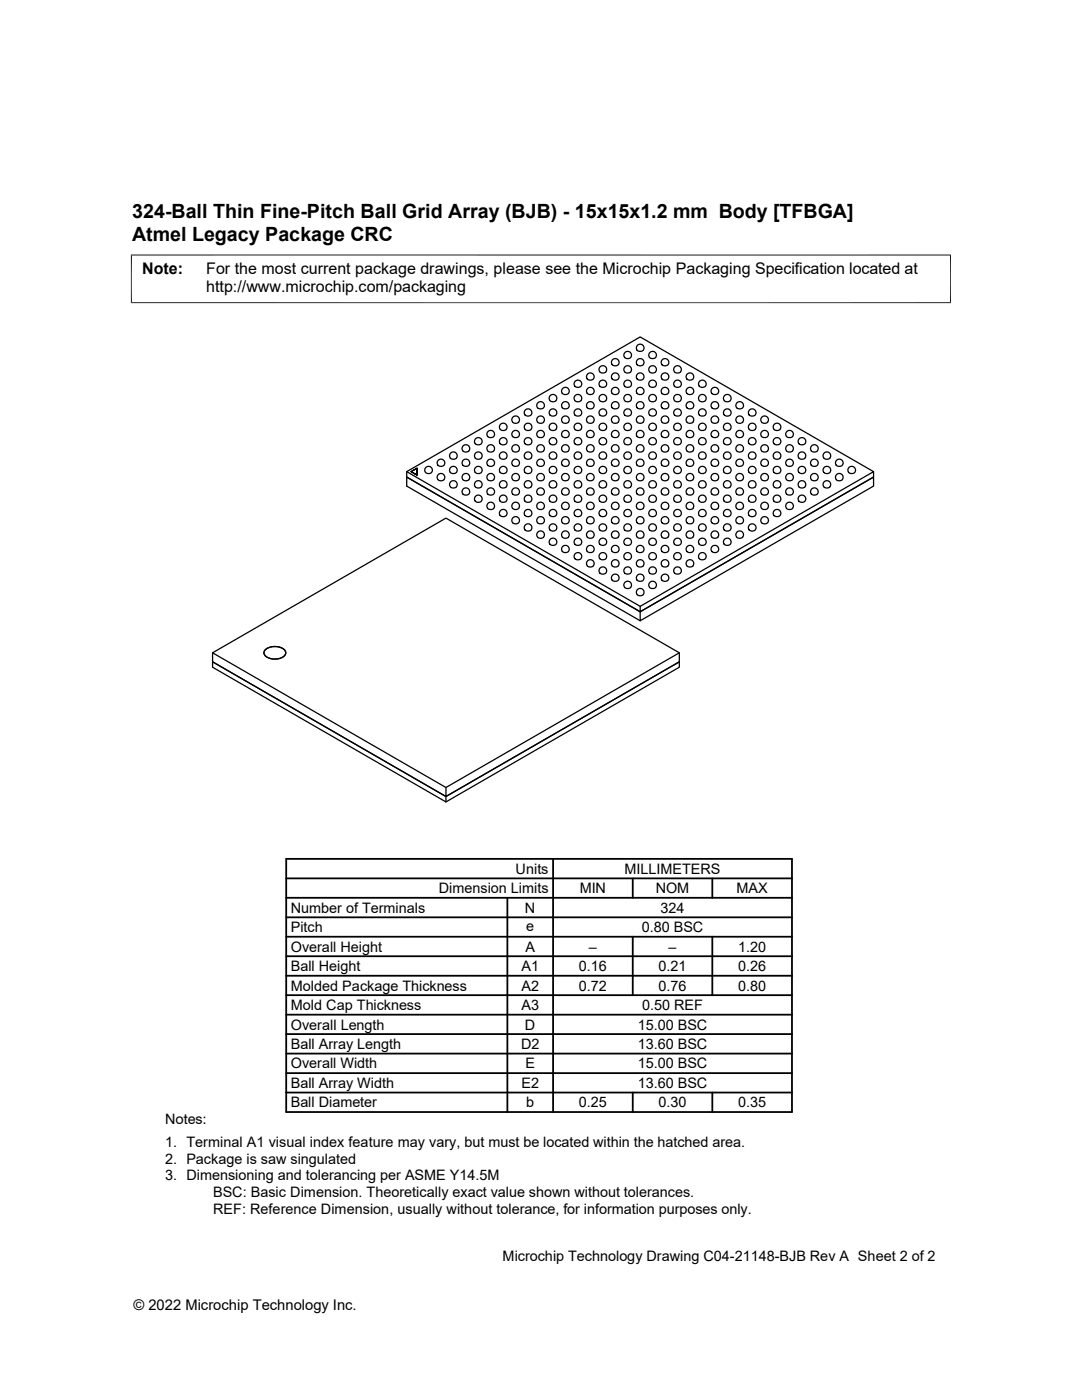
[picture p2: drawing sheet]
<svg xmlns="http://www.w3.org/2000/svg" width="216mm" height="279mm" viewBox="0 0 216 279" stroke-linecap="round" stroke-linejoin="round" font-family="sans-serif">
<g fill="none" stroke="#000" stroke-width=".25">
<path d="M109.7 79.9a.89 .89 0 0 0 1.3 0M109.7 79.9a.76 .76 0 0 1 .1-1 .76 .76 0 0 1 1.1 0 .76 .76 0 0 1 .1 1M114.7 79.9a.89 .89 0 0 0 1.2 0M114.7 79.9a.76 .76 0 0 1 .1-1 .76 .76 0 0 1 1 0 .76 .76 0 0 1 .1 1M119.7 79.9a.89 .89 0 0 0 1.2 0M119.7 79.9a.76 .76 0 0 1 .1-1 .76 .76 0 0 1 1 0 .76 .76 0 0 1 .1 1M119.7 74.2a.89 .89 0 0 0 1.2 0M119.7 74.2a.76 .76 0 0 1 .1-1 .76 .76 0 0 1 1 0 .76 .76 0 0 1 .1 1M124.6 74.2a.89 .89 0 0 0 1.3 0M124.6 74.2a.76 .76 0 0 1 .1-1 .76 .76 0 0 1 1.1 0 .76 .76 0 0 1 .1 1M124.6 79.9a.89 .89 0 0 0 1.3 0M124.6 79.9a.76 .76 0 0 1 .1-1 .76 .76 0 0 1 1.1 0 .76 .76 0 0 1 .1 1"/>
<path d="M129.6 74.2a.89 .89 0 0 0 1.2 0M129.6 74.2a.76 .76 0 0 1 .1-1 .76 .76 0 0 1 1 0 .76 .76 0 0 1 .1 1M129.6 79.9a.89 .89 0 0 0 1.2 0M129.6 79.9a.76 .76 0 0 1 .1-1 .76 .76 0 0 1 1 0 .76 .76 0 0 1 .1 1M134.6 74.2a.89 .89 0 0 0 1.2 0M134.6 74.2a.76 .76 0 0 1 .1-1 .76 .76 0 0 1 1 0 .76 .76 0 0 1 .1 1M134.6 79.9a.89 .89 0 0 0 1.2 0M134.6 79.9a.76 .76 0 0 1 .1-1 .76 .76 0 0 1 1 0 .76 .76 0 0 1 .1 1M139.5 79.9a.89 .89 0 0 0 1.3 0M139.5 79.9a.76 .76 0 0 1 .1-1 .76 .76 0 0 1 1.1 0 .76 .76 0 0 1 .1 1M144.5 79.9a.89 .89 0 0 0 1.2 0M144.5 79.9a.76 .76 0 0 1 .1-1 .76 .76 0 0 1 1 0 .76 .76 0 0 1 .1 1"/>
<path d="M81.2 94.1l46.5 26.9M82 94.1l1.2-.7v1.4l-1.2-.7 1.2-.7v1.4zM87.4 95.7a.76 .76 0 0 1 .1-1 .76 .76 0 0 1 1 0 .76 .76 0 0 1 .1 1M87.4 95.7a.89 .89 0 0 0 1.2 0M89.9 97.1a.76 .76 0 0 1 .1-1 .76 .76 0 0 1 1 0 .76 .76 0 0 1 .1 1M89.9 97.2a.89 .89 0 0 0 1.2 0M89.9 91.4a.76 .76 0 0 1 .1-1 .76 .76 0 0 1 1 0 .76 .76 0 0 1 .1 1M89.9 91.4a.89 .89 0 0 0 1.2 0M92.4 95.7a.89 .89 0 0 0 1.2 0M92.4 95.7a.76 .76 0 0 1 .1-1 .76 .76 0 0 1 1 0 .76 .76 0 0 1 .1 1M92.4 90a.89 .89 0 0 0 1.2 0M92.4 90a.76 .76 0 0 1 .1-1.1 .76 .76 0 0 1 1 0 .76 .76 0 0 1 .1 1.1"/>
<path d="M94.8 97.2a.89 .89 0 0 0 1.3 0M94.8 97.1a.76 .76 0 0 1 .1-1 .76 .76 0 0 1 1 0 .76 .76 0 0 1 .2 1M94.8 91.4a.89 .89 0 0 0 1.3 0M94.8 91.4a.76 .76 0 0 1 .1-1 .76 .76 0 0 1 1 0 .76 .76 0 0 1 .2 1M97.3 90a.89 .89 0 0 0 1.2 0M97.3 90a.76 .76 0 0 1 .1-1.1 .76 .76 0 0 1 1 0 .76 .76 0 0 1 .1 1.1M97.3 95.7a.89 .89 0 0 0 1.2 0M97.3 95.7a.76 .76 0 0 1 .1-1 .76 .76 0 0 1 1 0 .76 .76 0 0 1 .1 1M99.8 85.7a.89 .89 0 0 0 1.2 0M99.8 85.7a.76 .76 0 0 1 .1-1 .76 .76 0 0 1 1 0 .76 .76 0 0 1 .1 1M99.8 91.4a.89 .89 0 0 0 1.2 0M99.8 91.4a.76 .76 0 0 1 .1-1 .76 .76 0 0 1 1 0 .76 .76 0 0 1 .1 1"/>
<path d="M99.8 97.2a.89 .89 0 0 0 1.2 0M99.8 97.1a.76 .76 0 0 1 .1-1 .76 .76 0 0 1 1 0 .76 .76 0 0 1 .1 1M102.3 90a.89 .89 0 0 0 1.2 0M102.3 90a.76 .76 0 0 1 .1-1.1 .76 .76 0 0 1 1 0 .76 .76 0 0 1 .1 1.1M102.3 95.7a.89 .89 0 0 0 1.2 0M102.3 95.7a.76 .76 0 0 1 .1-1 .76 .76 0 0 1 1 0 .76 .76 0 0 1 .1 1M102.3 84.2a.89 .89 0 0 0 1.2 0M102.3 84.2a.76 .76 0 0 1 .1-1 .76 .76 0 0 1 1 0 .76 .76 0 0 1 .1 1M104.8 91.4a.89 .89 0 0 0 1.2 0M104.8 91.4a.76 .76 0 0 1 .1-1 .76 .76 0 0 1 1 0 .76 .76 0 0 1 .1 1M104.8 97.2a.89 .89 0 0 0 1.2 0M104.8 97.1a.76 .76 0 0 1 .1-1 .76 .76 0 0 1 1 0 .76 .76 0 0 1 .1 1"/>
<path d="M104.8 85.7a.89 .89 0 0 0 1.2 0M104.8 85.7a.76 .76 0 0 1 .1-1.1 .76 .76 0 0 1 1 0 .76 .76 0 0 1 .1 1.1M107.3 90a.89 .89 0 0 0 1.2 0M107.3 90a.76 .76 0 0 1 .1-1.1 .76 .76 0 0 1 1 0 .76 .76 0 0 1 .1 1.1M107.3 95.7a.89 .89 0 0 0 1.2 0M107.3 95.7a.76 .76 0 0 1 .1-1 .76 .76 0 0 1 1 0 .76 .76 0 0 1 .1 1M107.3 84.2a.89 .89 0 0 0 1.2 0M107.3 84.2a.76 .76 0 0 1 .1-1 .76 .76 0 0 1 1 0 .76 .76 0 0 1 .1 1M109.7 91.4a.89 .89 0 0 0 1.3 0M109.7 91.4a.76 .76 0 0 1 .1-1 .76 .76 0 0 1 1.1 0 .76 .76 0 0 1 .1 1M109.7 97.2a.89 .89 0 0 0 1.3 0M109.7 97.1a.76 .76 0 0 1 .1-1 .76 .76 0 0 1 1.1 0 .76 .76 0 0 1 .1 1"/>
<path d="M109.7 85.7a.89 .89 0 0 0 1.3 0M109.7 85.7a.76 .76 0 0 1 .1-1 .76 .76 0 0 1 1.1 0 .76 .76 0 0 1 .1 1M112.2 95.7a.89 .89 0 0 0 1.2 0M112.2 95.7a.76 .76 0 0 1 .1-1 .76 .76 0 0 1 1 0 .76 .76 0 0 1 .1 1M112.2 84.2a.89 .89 0 0 0 1.2 0M112.2 84.2a.76 .76 0 0 1 .1-1 .76 .76 0 0 1 1 0 .76 .76 0 0 1 .1 1M112.2 90a.89 .89 0 0 0 1.2 0M112.2 90a.76 .76 0 0 1 .1-1.1 .76 .76 0 0 1 1 0 .76 .76 0 0 1 .1 1.1M114.7 97.2a.89 .89 0 0 0 1.2 0M114.7 97.1a.76 .76 0 0 1 .1-1 .76 .76 0 0 1 1 0 .76 .76 0 0 1 .1 1M114.7 85.7a.89 .89 0 0 0 1.2 0M114.7 85.7a.76 .76 0 0 1 .1-1 .76 .76 0 0 1 1 0 .76 .76 0 0 1 .1 1"/>
<path d="M114.7 91.4a.89 .89 0 0 0 1.2 0M114.7 91.4a.76 .76 0 0 1 .1-1 .76 .76 0 0 1 1 0 .76 .76 0 0 1 .1 1M117.2 95.7a.89 .89 0 0 0 1.2 0M117.2 95.7a.76 .76 0 0 1 .1-1 .76 .76 0 0 1 1 0 .76 .76 0 0 1 .1 1M117.2 84.2a.89 .89 0 0 0 1.2 0M117.2 84.2a.76 .76 0 0 1 .1-1 .76 .76 0 0 1 1 0 .76 .76 0 0 1 .1 1M117.2 90a.89 .89 0 0 0 1.2 0M117.2 90a.76 .76 0 0 1 .1-1.1 .76 .76 0 0 1 1 0 .76 .76 0 0 1 .1 1.1M119.7 97.2a.89 .89 0 0 0 1.2 0M119.7 97.1a.76 .76 0 0 1 .1-1 .76 .76 0 0 1 1 0 .76 .76 0 0 1 .1 1M119.7 85.7a.89 .89 0 0 0 1.2 0M119.7 85.7a.76 .76 0 0 1 .1-1 .76 .76 0 0 1 1 0 .76 .76 0 0 1 .1 1"/>
<path d="M119.7 91.4a.89 .89 0 0 0 1.2 0M119.7 91.4a.76 .76 0 0 1 .1-1 .76 .76 0 0 1 1 0 .76 .76 0 0 1 .1 1M122.2 84.2a.89 .89 0 0 0 1.2 0M122.2 84.2a.76 .76 0 0 1 .1-1 .76 .76 0 0 1 1 0 .76 .76 0 0 1 .1 1M122.2 90a.89 .89 0 0 0 1.2 0M122.2 90a.76 .76 0 0 1 .1-1.1 .76 .76 0 0 1 1 0 .76 .76 0 0 1 .1 1.1M122.2 95.7a.89 .89 0 0 0 1.2 0M122.2 95.7a.76 .76 0 0 1 .1-1 .76 .76 0 0 1 1 0 .76 .76 0 0 1 .1 1M124.6 85.7a.89 .89 0 0 0 1.3 0M124.6 85.7a.76 .76 0 0 1 .1-1 .76 .76 0 0 1 1.1 0 .76 .76 0 0 1 .1 1M124.6 91.4a.89 .89 0 0 0 1.3 0M124.6 91.4a.76 .76 0 0 1 .1-1 .76 .76 0 0 1 1.1 0 .76 .76 0 0 1 .1 1"/>
<path d="M124.6 97.2a.89 .89 0 0 0 1.3 0M124.6 97.1a.76 .76 0 0 1 .1-1 .76 .76 0 0 1 1.1 0 .76 .76 0 0 1 .1 1M127.1 84.2a.89 .89 0 0 0 1.3 0M127.1 84.2a.76 .76 0 0 1 .1-1 .76 .76 0 0 1 1 0 .76 .76 0 0 1 .2 1M127.1 90a.89 .89 0 0 0 1.3 0M127.1 90a.76 .76 0 0 1 .1-1.1 .76 .76 0 0 1 1 0 .76 .76 0 0 1 .2 1.1M127.1 95.7a.89 .89 0 0 0 1.3 0M127.1 95.7a.76 .76 0 0 1 .1-1 .76 .76 0 0 1 1 0 .76 .76 0 0 1 .2 1M129.6 85.7a.89 .89 0 0 0 1.2 0M129.6 85.7a.76 .76 0 0 1 .1-1 .76 .76 0 0 1 1 0 .76 .76 0 0 1 .1 1M129.6 91.4a.89 .89 0 0 0 1.2 0M129.6 91.4a.76 .76 0 0 1 .1-1 .76 .76 0 0 1 1 0 .76 .76 0 0 1 .1 1"/>
<path d="M129.6 97.2a.89 .89 0 0 0 1.2 0M129.6 97.1a.76 .76 0 0 1 .1-1 .76 .76 0 0 1 1 0 .76 .76 0 0 1 .1 1M132.1 90a.89 .89 0 0 0 1.2 0M132.1 90a.76 .76 0 0 1 .1-1.1 .76 .76 0 0 1 1 0 .76 .76 0 0 1 .1 1.1M132.1 95.7a.89 .89 0 0 0 1.2 0M132.1 95.7a.76 .76 0 0 1 .1-1 .76 .76 0 0 1 1 0 .76 .76 0 0 1 .1 1M132.1 84.2a.89 .89 0 0 0 1.2 0M132.1 84.2a.76 .76 0 0 1 .1-1 .76 .76 0 0 1 1 0 .76 .76 0 0 1 .1 1M134.6 91.4a.89 .89 0 0 0 1.2 0M134.6 91.4a.76 .76 0 0 1 .1-1 .76 .76 0 0 1 1 0 .76 .76 0 0 1 .1 1M134.6 97.2a.89 .89 0 0 0 1.2 0M134.6 97.1a.76 .76 0 0 1 .1-1 .76 .76 0 0 1 1 0 .76 .76 0 0 1 .1 1"/>
<path d="M134.6 85.7a.89 .89 0 0 0 1.2 0M134.6 85.7a.76 .76 0 0 1 .1-1.1 .76 .76 0 0 1 1 0 .76 .76 0 0 1 .1 1.1M137.1 95.7a.89 .89 0 0 0 1.2 0M137.1 95.7a.76 .76 0 0 1 .1-1 .76 .76 0 0 1 1 0 .76 .76 0 0 1 .1 1M137.1 84.2a.89 .89 0 0 0 1.2 0M137.1 84.2a.76 .76 0 0 1 .1-1 .76 .76 0 0 1 1 0 .76 .76 0 0 1 .1 1M137.1 90a.89 .89 0 0 0 1.2 0M137.1 90a.76 .76 0 0 1 .1-1.1 .76 .76 0 0 1 1 0 .76 .76 0 0 1 .1 1.1M139.5 97.2a.89 .89 0 0 0 1.3 0M139.5 97.1a.76 .76 0 0 1 .1-1 .76 .76 0 0 1 1.1 0 .76 .76 0 0 1 .1 1M139.5 85.7a.89 .89 0 0 0 1.3 0M139.5 85.7a.76 .76 0 0 1 .1-1.1 .76 .76 0 0 1 1.1 0 .76 .76 0 0 1 .1 1.1"/>
<path d="M139.5 91.4a.89 .89 0 0 0 1.3 0M139.5 91.4a.76 .76 0 0 1 .1-1 .76 .76 0 0 1 1.1 0 .76 .76 0 0 1 .1 1M142 95.7a.89 .89 0 0 0 1.3 0M142 95.7a.76 .76 0 0 1 .1-1 .76 .76 0 0 1 1.1 0 .76 .76 0 0 1 .1 1M142 84.2a.89 .89 0 0 0 1.3 0M142 84.2a.76 .76 0 0 1 .1-1 .76 .76 0 0 1 1.1 0 .76 .76 0 0 1 .1 1M142 90a.89 .89 0 0 0 1.3 0M142 90a.76 .76 0 0 1 .1-1.1 .76 .76 0 0 1 1.1 0 .76 .76 0 0 1 .1 1.1M144.5 97.2a.89 .89 0 0 0 1.2 0M144.5 97.1a.76 .76 0 0 1 .1-1 .76 .76 0 0 1 1 0 .76 .76 0 0 1 .1 1M144.5 85.7a.89 .89 0 0 0 1.2 0M144.5 85.7a.76 .76 0 0 1 .1-1 .76 .76 0 0 1 1 0 .76 .76 0 0 1 .1 1"/>
<path d="M144.5 91.4a.89 .89 0 0 0 1.2 0M144.5 91.4a.76 .76 0 0 1 .1-1 .76 .76 0 0 1 1 0 .76 .76 0 0 1 .1 1M147 84.2a.89 .89 0 0 0 1.2 0M147 84.2a.76 .76 0 0 1 .1-1 .76 .76 0 0 1 1 0 .76 .76 0 0 1 .1 1M147 90a.89 .89 0 0 0 1.2 0M147 90a.76 .76 0 0 1 .1-1.1 .76 .76 0 0 1 1 0 .76 .76 0 0 1 .1 1.1M147 95.7a.89 .89 0 0 0 1.2 0M147 95.7a.76 .76 0 0 1 .1-1 .76 .76 0 0 1 1 0 .76 .76 0 0 1 .1 1M149.5 85.7a.89 .89 0 0 0 1.2 0M149.5 85.7a.76 .76 0 0 1 .1-1 .76 .76 0 0 1 1 0 .76 .76 0 0 1 .1 1M149.5 91.4a.89 .89 0 0 0 1.2 0M149.5 91.4a.76 .76 0 0 1 .1-1 .76 .76 0 0 1 1 0 .76 .76 0 0 1 .1 1"/>
<path d="M149.5 97.2a.89 .89 0 0 0 1.2 0M149.5 97.1a.76 .76 0 0 1 .1-1 .76 .76 0 0 1 1 0 .76 .76 0 0 1 .1 1M152 84.2a.89 .89 0 0 0 1.2 0M152 84.2a.76 .76 0 0 1 .1-1 .76 .76 0 0 1 1 0 .76 .76 0 0 1 .1 1M152 90a.89 .89 0 0 0 1.2 0M152 90a.76 .76 0 0 1 .1-1.1 .76 .76 0 0 1 1 0 .76 .76 0 0 1 .1 1.1M152 95.7a.89 .89 0 0 0 1.2 0M152 95.7a.76 .76 0 0 1 .1-1 .76 .76 0 0 1 1 0 .76 .76 0 0 1 .1 1M154.4 85.7a.89 .89 0 0 0 1.3 0M154.4 85.7a.76 .76 0 0 1 .1-1 .76 .76 0 0 1 1.1 0 .76 .76 0 0 1 .1 1M154.4 91.4a.89 .89 0 0 0 1.3 0M154.4 91.4a.76 .76 0 0 1 .1-1 .76 .76 0 0 1 1.1 0 .76 .76 0 0 1 .1 1"/>
<path d="M154.4 97.2a.89 .89 0 0 0 1.3 0M154.4 97.1a.76 .76 0 0 1 .1-1 .76 .76 0 0 1 1.1 0 .76 .76 0 0 1 .1 1M156.9 90a.89 .89 0 0 0 1.3 0M156.9 90a.76 .76 0 0 1 .1-1.1 .76 .76 0 0 1 1.1 0 .76 .76 0 0 1 .1 1.1M156.9 95.7a.89 .89 0 0 0 1.3 0M156.9 95.7a.76 .76 0 0 1 .1-1 .76 .76 0 0 1 1.1 0 .76 .76 0 0 1 .1 1M159.4 91.4a.89 .89 0 0 0 1.2 0M159.4 91.4a.76 .76 0 0 1 .1-1 .76 .76 0 0 1 1 0 .76 .76 0 0 1 .1 1M159.4 97.2a.89 .89 0 0 0 1.2 0M159.4 97.1a.76 .76 0 0 1 .1-1 .76 .76 0 0 1 1 0 .76 .76 0 0 1 .1 1M161.9 90a.89 .89 0 0 0 1.2 0M161.9 90a.76 .76 0 0 1 .1-1.1 .76 .76 0 0 1 1 0 .76 .76 0 0 1 .1 1.1"/>
<path d="M161.9 95.7a.89 .89 0 0 0 1.2 0M161.9 95.7a.76 .76 0 0 1 .1-1 .76 .76 0 0 1 1 0 .76 .76 0 0 1 .1 1M164.4 91.4a.89 .89 0 0 0 1.2 0M164.4 91.4a.76 .76 0 0 1 .1-1 .76 .76 0 0 1 1 0 .76 .76 0 0 1 .1 1M164.4 97.2a.89 .89 0 0 0 1.2 0M164.4 97.1a.76 .76 0 0 1 .1-1 .76 .76 0 0 1 1 0 .76 .76 0 0 1 .1 1M166.9 95.7a.89 .89 0 0 0 1.2 0M166.9 95.7a.76 .76 0 0 1 .1-1 .76 .76 0 0 1 1 0 .76 .76 0 0 1 .1 1M174.3 94.1l-46.6 26.9v1.1l46.6-26.9v-1.1l-46.6-26.9-46.5 26.9v1.1l46.5 26.9-46.5-26.9v1.8l46.5 26.9M97.3 101.5a.89 .89 0 0 0 1.2 0M97.3 101.4a.76 .76 0 0 1 .1-1 .76 .76 0 0 1 1 0 .76 .76 0 0 1 .1 1M102.3 101.5a.89 .89 0 0 0 1.2 0"/>
<path d="M102.3 101.4a.76 .76 0 0 1 .1-1 .76 .76 0 0 1 1 0 .76 .76 0 0 1 .1 1M107.3 107.2a.89 .89 0 0 0 1.2 0M107.3 107.2a.76 .76 0 0 1 .1-1 .76 .76 0 0 1 1 0 .76 .76 0 0 1 .1 1M107.3 101.5a.89 .89 0 0 0 1.2 0M107.3 101.4a.76 .76 0 0 1 .1-1 .76 .76 0 0 1 1 0 .76 .76 0 0 1 .1 1M112.2 101.5a.89 .89 0 0 0 1.2 0M112.2 101.4a.76 .76 0 0 1 .1-1 .76 .76 0 0 1 1 0 .76 .76 0 0 1 .1 1M112.2 107.2a.89 .89 0 0 0 1.2 0M112.2 107.2a.76 .76 0 0 1 .1-1 .76 .76 0 0 1 1 0 .76 .76 0 0 1 .1 1M117.2 112.9a.89 .89 0 0 0 1.2 0M117.2 112.9a.76 .76 0 0 1 .1-1 .76 .76 0 0 1 1 0 .76 .76 0 0 1 .1 1M117.2 101.5a.89 .89 0 0 0 1.2 0"/>
<path d="M117.2 101.4a.76 .76 0 0 1 .1-1 .76 .76 0 0 1 1 0 .76 .76 0 0 1 .1 1M117.2 107.2a.89 .89 0 0 0 1.2 0M117.2 107.2a.76 .76 0 0 1 .1-1 .76 .76 0 0 1 1 0 .76 .76 0 0 1 .1 1M122.2 101.5a.89 .89 0 0 0 1.2 0M122.2 101.4a.76 .76 0 0 1 .1-1 .76 .76 0 0 1 1 0 .76 .76 0 0 1 .1 1M122.2 107.2a.89 .89 0 0 0 1.2 0M122.2 107.2a.76 .76 0 0 1 .1-1 .76 .76 0 0 1 1 0 .76 .76 0 0 1 .1 1M122.2 112.9a.89 .89 0 0 0 1.2 0M122.2 112.9a.76 .76 0 0 1 .1-1 .76 .76 0 0 1 1 0 .76 .76 0 0 1 .1 1M124.6 117.2a.89 .89 0 0 0 1.3 0M124.6 117.2a.76 .76 0 0 1 .1-1 .76 .76 0 0 1 1.1 0 .76 .76 0 0 1 .1 1M127.1 101.5a.89 .89 0 0 0 1.3 0"/>
<path d="M127.1 118.7a.89 .89 0 0 0 1.3 0M127.1 101.4a.76 .76 0 0 1 .1-1 .76 .76 0 0 1 1 0 .76 .76 0 0 1 .2 1M127.1 118.6a.76 .76 0 0 1 .1-1 .76 .76 0 0 1 1 0 .76 .76 0 0 1 .2 1M127.1 107.2a.89 .89 0 0 0 1.3 0M127.1 107.2a.76 .76 0 0 1 .1-1 .76 .76 0 0 1 1 0 .76 .76 0 0 1 .2 1M127.1 112.9a.89 .89 0 0 0 1.3 0M127.1 112.9a.76 .76 0 0 1 .1-1 .76 .76 0 0 1 1 0 .76 .76 0 0 1 .2 1M129.6 117.2a.89 .89 0 0 0 1.2 0M129.6 117.2a.76 .76 0 0 1 .1-1 .76 .76 0 0 1 1 0 .76 .76 0 0 1 .1 1M132.1 107.2a.89 .89 0 0 0 1.2 0M132.1 107.2a.76 .76 0 0 1 .1-1 .76 .76 0 0 1 1 0 .76 .76 0 0 1 .1 1M132.1 112.9a.89 .89 0 0 0 1.2 0"/>
<path d="M132.1 112.9a.76 .76 0 0 1 .1-1 .76 .76 0 0 1 1 0 .76 .76 0 0 1 .1 1M132.1 101.5a.89 .89 0 0 0 1.2 0M132.1 101.4a.76 .76 0 0 1 .1-1 .76 .76 0 0 1 1 0 .76 .76 0 0 1 .1 1M137.1 107.2a.89 .89 0 0 0 1.2 0M137.1 107.2a.76 .76 0 0 1 .1-1 .76 .76 0 0 1 1 0 .76 .76 0 0 1 .1 1M137.1 112.9a.89 .89 0 0 0 1.2 0M137.1 112.9a.76 .76 0 0 1 .1-1 .76 .76 0 0 1 1 0 .76 .76 0 0 1 .1 1M137.1 101.5a.89 .89 0 0 0 1.2 0M137.1 101.4a.76 .76 0 0 1 .1-1 .76 .76 0 0 1 1 0 .76 .76 0 0 1 .1 1M142 101.5a.89 .89 0 0 0 1.3 0M142 101.4a.76 .76 0 0 1 .1-1 .76 .76 0 0 1 1.1 0 .76 .76 0 0 1 .1 1M142 107.2a.89 .89 0 0 0 1.3 0"/>
<path d="M142 107.2a.76 .76 0 0 1 .1-1 .76 .76 0 0 1 1.1 0 .76 .76 0 0 1 .1 1M147 101.5a.89 .89 0 0 0 1.2 0M147 101.4a.76 .76 0 0 1 .1-1 .76 .76 0 0 1 1 0 .76 .76 0 0 1 .1 1M147 107.2a.89 .89 0 0 0 1.2 0M147 107.2a.76 .76 0 0 1 .1-1 .76 .76 0 0 1 1 0 .76 .76 0 0 1 .1 1M152 101.5a.89 .89 0 0 0 1.2 0M152 101.4a.76 .76 0 0 1 .1-1 .76 .76 0 0 1 1 0 .76 .76 0 0 1 .1 1M156.9 101.5a.89 .89 0 0 0 1.3 0M156.9 101.4a.76 .76 0 0 1 .1-1 .76 .76 0 0 1 1.1 0 .76 .76 0 0 1 .1 1M42.4 130.3l46.6 26.9M42.4 130.3l46.6-26.9 46.6 26.9v1.8l-46.6 26.9-46.6-26.9zM42.4 132.1v1.1l46.6 26.8v-1l46.6-26.9v1.1l-46.6 26.8"/>
<path d="M52.9 129.7a2.96 2.96 0 0 1 4 .2 1.08 1.08 0 0 1-1 1.5 2.73 2.73 0 0 1-3.2-.9zM127.7 122.1l46.6-26.9v1.8l-46.6 26.9zM135.6 130.3l-46.6 26.9v1.8l-46.6-26.9"/>
<circle cx="112.8" cy="78.1" r=".76"/>
<circle cx="115.3" cy="76.6" r=".76"/>
<circle cx="117.8" cy="78.1" r=".76"/>
<circle cx="117.8" cy="75.2" r=".76"/>
<circle cx="120.3" cy="76.6" r=".76"/>
<circle cx="122.8" cy="72.3" r=".76"/>
<circle cx="122.8" cy="75.2" r=".76"/>
<circle cx="122.8" cy="78.1" r=".76"/>
<circle cx="125.2" cy="70.9" r=".76"/>
<circle cx="125.2" cy="76.6" r=".76"/>
<circle cx="127.7" cy="69.4" r=".76"/>
<circle cx="127.7" cy="72.3" r=".76"/>
<circle cx="127.7" cy="75.2" r=".76"/>
<circle cx="127.7" cy="78.1" r=".76"/>
<circle cx="130.2" cy="70.9" r=".76"/>
<circle cx="130.2" cy="76.6" r=".76"/>
<circle cx="132.7" cy="72.3" r=".76"/>
<circle cx="132.7" cy="75.2" r=".76"/>
<circle cx="132.7" cy="78.1" r=".76"/>
<circle cx="135.2" cy="76.6" r=".76"/>
<circle cx="137.7" cy="75.2" r=".76"/>
<circle cx="137.7" cy="78.1" r=".76"/>
<circle cx="140.1" cy="76.6" r=".76"/>
<circle cx="142.6" cy="78.1" r=".76"/>
<circle cx="85.5" cy="93.8" r=".76"/>
<circle cx="88" cy="92.4" r=".76"/>
<circle cx="90.5" cy="93.8" r=".76"/>
<circle cx="93" cy="98.1" r=".76"/>
<circle cx="93" cy="92.4" r=".76"/>
<circle cx="95.4" cy="99.6" r=".76"/>
<circle cx="95.4" cy="88.1" r=".76"/>
<circle cx="95.4" cy="93.8" r=".76"/>
<circle cx="97.9" cy="98.1" r=".76"/>
<circle cx="97.9" cy="86.7" r=".76"/>
<circle cx="97.9" cy="92.4" r=".76"/>
<circle cx="100.4" cy="99.6" r=".76"/>
<circle cx="100.4" cy="88.1" r=".76"/>
<circle cx="100.4" cy="93.8" r=".76"/>
<circle cx="102.9" cy="86.7" r=".76"/>
<circle cx="102.9" cy="92.4" r=".76"/>
<circle cx="102.9" cy="98.1" r=".76"/>
<circle cx="105.4" cy="88.1" r=".76"/>
<circle cx="105.4" cy="93.8" r=".76"/>
<circle cx="105.4" cy="82.4" r=".76"/>
<circle cx="105.4" cy="99.6" r=".76"/>
<circle cx="107.9" cy="92.4" r=".76"/>
<circle cx="107.9" cy="80.9" r=".76"/>
<circle cx="107.9" cy="98.1" r=".76"/>
<circle cx="107.9" cy="86.7" r=".76"/>
<circle cx="110.3" cy="93.8" r=".76"/>
<circle cx="110.3" cy="82.4" r=".76"/>
<circle cx="110.3" cy="99.6" r=".76"/>
<circle cx="110.3" cy="88.1" r=".76"/>
<circle cx="112.8" cy="92.4" r=".76"/>
<circle cx="112.8" cy="80.9" r=".76"/>
<circle cx="112.8" cy="98.1" r=".76"/>
<circle cx="112.8" cy="86.7" r=".76"/>
<circle cx="115.3" cy="93.8" r=".76"/>
<circle cx="115.3" cy="82.4" r=".76"/>
<circle cx="115.3" cy="99.6" r=".76"/>
<circle cx="115.3" cy="88.1" r=".76"/>
<circle cx="117.8" cy="80.9" r=".76"/>
<circle cx="117.8" cy="98.1" r=".76"/>
<circle cx="117.8" cy="86.7" r=".76"/>
<circle cx="117.8" cy="92.4" r=".76"/>
<circle cx="120.3" cy="82.4" r=".76"/>
<circle cx="120.3" cy="99.6" r=".76"/>
<circle cx="120.3" cy="88.1" r=".76"/>
<circle cx="120.3" cy="93.8" r=".76"/>
<circle cx="122.8" cy="80.9" r=".76"/>
<circle cx="122.8" cy="98.1" r=".76"/>
<circle cx="122.8" cy="86.7" r=".76"/>
<circle cx="122.8" cy="92.4" r=".76"/>
<circle cx="125.2" cy="82.4" r=".76"/>
<circle cx="125.2" cy="99.6" r=".76"/>
<circle cx="125.2" cy="88.1" r=".76"/>
<circle cx="125.2" cy="93.8" r=".76"/>
<circle cx="127.7" cy="86.7" r=".76"/>
<circle cx="127.7" cy="92.4" r=".76"/>
<circle cx="127.7" cy="80.9" r=".76"/>
<circle cx="127.7" cy="98.1" r=".76"/>
<circle cx="130.2" cy="88.1" r=".76"/>
<circle cx="130.2" cy="93.8" r=".76"/>
<circle cx="130.2" cy="82.4" r=".76"/>
<circle cx="130.2" cy="99.6" r=".76"/>
<circle cx="132.7" cy="86.7" r=".76"/>
<circle cx="132.7" cy="92.4" r=".76"/>
<circle cx="132.7" cy="80.9" r=".76"/>
<circle cx="132.7" cy="98.1" r=".76"/>
<circle cx="135.2" cy="93.8" r=".76"/>
<circle cx="135.2" cy="82.4" r=".76"/>
<circle cx="135.2" cy="99.6" r=".76"/>
<circle cx="135.2" cy="88.1" r=".76"/>
<circle cx="137.7" cy="92.4" r=".76"/>
<circle cx="137.7" cy="80.9" r=".76"/>
<circle cx="137.7" cy="98.1" r=".76"/>
<circle cx="137.7" cy="86.7" r=".76"/>
<circle cx="140.1" cy="93.8" r=".76"/>
<circle cx="140.1" cy="82.4" r=".76"/>
<circle cx="140.1" cy="99.6" r=".76"/>
<circle cx="140.1" cy="88.1" r=".76"/>
<circle cx="142.6" cy="80.9" r=".76"/>
<circle cx="142.6" cy="98.1" r=".76"/>
<circle cx="142.6" cy="86.7" r=".76"/>
<circle cx="142.6" cy="92.4" r=".76"/>
<circle cx="145.1" cy="99.6" r=".76"/>
<circle cx="145.1" cy="82.4" r=".76"/>
<circle cx="145.1" cy="88.1" r=".76"/>
<circle cx="145.1" cy="93.8" r=".76"/>
<circle cx="147.6" cy="98.1" r=".76"/>
<circle cx="147.6" cy="80.9" r=".76"/>
<circle cx="147.6" cy="86.7" r=".76"/>
<circle cx="147.6" cy="92.4" r=".76"/>
<circle cx="150.1" cy="82.4" r=".76"/>
<circle cx="150.1" cy="99.6" r=".76"/>
<circle cx="150.1" cy="88.1" r=".76"/>
<circle cx="150.1" cy="93.8" r=".76"/>
<circle cx="152.6" cy="86.7" r=".76"/>
<circle cx="152.6" cy="92.4" r=".76"/>
<circle cx="152.6" cy="98.1" r=".76"/>
<circle cx="155" cy="88.1" r=".76"/>
<circle cx="155" cy="93.8" r=".76"/>
<circle cx="155" cy="99.6" r=".76"/>
<circle cx="157.5" cy="86.7" r=".76"/>
<circle cx="157.5" cy="92.4" r=".76"/>
<circle cx="157.5" cy="98.1" r=".76"/>
<circle cx="160" cy="88.1" r=".76"/>
<circle cx="160" cy="93.8" r=".76"/>
<circle cx="160" cy="99.6" r=".76"/>
<circle cx="162.5" cy="92.4" r=".76"/>
<circle cx="162.5" cy="98.1" r=".76"/>
<circle cx="165" cy="93.8" r=".76"/>
<circle cx="167.5" cy="92.4" r=".76"/>
<circle cx="169.9" cy="93.8" r=".76"/>
<circle cx="100.4" cy="102.4" r=".76"/>
<circle cx="102.9" cy="103.9" r=".76"/>
<circle cx="105.4" cy="105.3" r=".76"/>
<circle cx="105.4" cy="102.4" r=".76"/>
<circle cx="107.9" cy="103.9" r=".76"/>
<circle cx="110.3" cy="108.2" r=".76"/>
<circle cx="110.3" cy="102.4" r=".76"/>
<circle cx="110.3" cy="105.3" r=".76"/>
<circle cx="112.8" cy="109.6" r=".76"/>
<circle cx="112.8" cy="103.9" r=".76"/>
<circle cx="115.3" cy="111" r=".76"/>
<circle cx="115.3" cy="102.4" r=".76"/>
<circle cx="115.3" cy="105.3" r=".76"/>
<circle cx="115.3" cy="108.2" r=".76"/>
<circle cx="117.8" cy="103.9" r=".76"/>
<circle cx="117.8" cy="109.6" r=".76"/>
<circle cx="120.3" cy="113.9" r=".76"/>
<circle cx="120.3" cy="102.4" r=".76"/>
<circle cx="120.3" cy="105.3" r=".76"/>
<circle cx="120.3" cy="108.2" r=".76"/>
<circle cx="120.3" cy="111" r=".76"/>
<circle cx="122.8" cy="115.3" r=".76"/>
<circle cx="122.8" cy="103.9" r=".76"/>
<circle cx="122.8" cy="109.6" r=".76"/>
<circle cx="125.2" cy="102.4" r=".76"/>
<circle cx="125.2" cy="105.3" r=".76"/>
<circle cx="125.2" cy="108.2" r=".76"/>
<circle cx="125.2" cy="111" r=".76"/>
<circle cx="125.2" cy="113.9" r=".76"/>
<circle cx="127.7" cy="103.9" r=".76"/>
<circle cx="127.7" cy="109.6" r=".76"/>
<circle cx="127.7" cy="115.3" r=".76"/>
<circle cx="130.2" cy="102.4" r=".76"/>
<circle cx="130.2" cy="105.3" r=".76"/>
<circle cx="130.2" cy="108.2" r=".76"/>
<circle cx="130.2" cy="111" r=".76"/>
<circle cx="130.2" cy="113.9" r=".76"/>
<circle cx="132.7" cy="103.9" r=".76"/>
<circle cx="132.7" cy="109.6" r=".76"/>
<circle cx="132.7" cy="115.3" r=".76"/>
<circle cx="135.2" cy="105.3" r=".76"/>
<circle cx="135.2" cy="108.2" r=".76"/>
<circle cx="135.2" cy="111" r=".76"/>
<circle cx="135.2" cy="113.9" r=".76"/>
<circle cx="135.2" cy="102.4" r=".76"/>
<circle cx="137.7" cy="109.6" r=".76"/>
<circle cx="137.7" cy="103.9" r=".76"/>
<circle cx="140.1" cy="111" r=".76"/>
<circle cx="140.1" cy="102.4" r=".76"/>
<circle cx="140.1" cy="105.3" r=".76"/>
<circle cx="140.1" cy="108.2" r=".76"/>
<circle cx="142.6" cy="103.9" r=".76"/>
<circle cx="142.6" cy="109.6" r=".76"/>
<circle cx="145.1" cy="102.4" r=".76"/>
<circle cx="145.1" cy="105.3" r=".76"/>
<circle cx="145.1" cy="108.2" r=".76"/>
<circle cx="147.6" cy="103.9" r=".76"/>
<circle cx="150.1" cy="102.4" r=".76"/>
<circle cx="150.1" cy="105.3" r=".76"/>
<circle cx="152.6" cy="103.9" r=".76"/>
<circle cx="155" cy="102.4" r=".76"/>
</g>
<path d="M26.1 50.9h163.7M26.2 50.8v9.7M189.7 50.8v9.7M26.1 60.4h163.7" fill="none" stroke="#000" stroke-width=".2"/>
<g fill="none" stroke="#000" stroke-width=".36">
<path d="M57.1 171.4h100.9v50.5h-100.9zM57.1 179.2h100.9M57.1 175.3h100.9M101.2 179.2v42.7M110.4 171.4v50.5M126.3 175.3v3.9M142.1 175.3v3.9M57.1 190.8h100.9M57.1 186.9h100.9M57.1 183.1h100.9M57.1 194.7h100.9M57.1 198.6h100.9"/>
<path d="M126.3 186.9v11.7M142.1 186.9v11.7M57.1 206.4h100.9M57.1 202.5h100.9M57.1 214.2h100.9M57.1 210.3h100.9M57.1 218h100.9M126.3 218v3.9M142.1 218v3.9"/>
</g>
<g font-size="3.9">
<text x="26.4" y="43.5">324-Ball Thin Fine-Pitch Ball Grid Array (BJB) - 15x15x1.2 mm Body [TFBGA]</text>
<text x="26.4" y="48.1">Atmel Legacy Package CRC</text>
</g>
<g font-size="3.2">
<text x="28.4" y="54.7">Note:</text>
<text x="41.1" y="58.3">http://www.microchip.com/packaging</text>
<text x="41.1" y="54.7">For the most current package drawings, please see the Microchip Packaging Specification located at</text>
</g>
<g font-size="2.9">
<text x="87.6" y="178.3">Dimension Limits</text>
<text x="102.9" y="174.4">Units</text>
<text x="115.7" y="178.3">MIN</text>
<text x="124.6" y="174.4">MILLIMETERS</text>
<text x="130.8" y="178.3">NOM</text>
<text x="147" y="178.3">MAX</text>
<text x="58" y="182.2">Number of Terminals</text>
<text x="104.8" y="182.2">N</text>
<text x="105" y="185.8">e</text>
<text x="131.8" y="182.2">324</text>
<text x="58" y="189.9">Overall Height</text>
<text x="58" y="186">Pitch</text>
<text x="104.8" y="189.9">A</text>
<text x="117.5" y="189.9">–</text>
<text x="128" y="186">0.80 BSC</text>
<text x="133.4" y="189.9">–</text>
<text x="147.3" y="189.9">1.20</text>
<text x="58" y="193.8">Ball Height</text>
<text x="58" y="197.7">Molded Package Thickness</text>
<text x="104" y="197.7">A2</text>
<text x="104.1" y="193.8">A1</text>
<text x="115.5" y="193.8">0.16</text>
<text x="115.5" y="197.7">0.72</text>
<text x="131.4" y="197.7">0.76</text>
<text x="131.4" y="193.8">0.21</text>
<text x="147.3" y="197.7">0.80</text>
<text x="147.3" y="193.8">0.26</text>
<text x="58" y="201.6">Mold Cap Thickness</text>
<text x="104.1" y="201.6">A3</text>
<text x="128.1" y="201.6">0.50 REF</text>
<text x="58" y="205.5">Overall Length</text>
<text x="58" y="209.4">Ball Array Length</text>
<text x="104" y="209.4">D2</text>
<text x="104.8" y="205.5">D</text>
<text x="127.3" y="205.5">15.00 BSC</text>
<text x="127.3" y="209.4">13.60 BSC</text>
<text x="58" y="213.2">Overall Width</text>
<text x="104.8" y="213.2">E</text>
<text x="127.3" y="213.2">15.00 BSC</text>
<text x="58" y="221">Ball Diameter</text>
<text x="58" y="217.1">Ball Array Width</text>
<text x="104" y="217.1">E2</text>
<text x="105" y="221">b</text>
<text x="115.5" y="221">0.25</text>
<text x="127.3" y="217.1">13.60 BSC</text>
<text x="131.4" y="221">0.30</text>
<text x="147.3" y="221">0.35</text>
<text x="32.9" y="224.4">Notes:</text>
<text x="32.9" y="229">1. Terminal A1 visual index feature may vary, but must be located within the hatched area.</text>
<text x="32.9" y="232.3">2. Package is saw singulated</text>
<text x="32.9" y="235.6">3. Dimensioning and tolerancing per ASME Y14.5M</text>
<text x="42.5" y="238.9">BSC: Basic Dimension. Theoretically exact value shown without tolerances.</text>
<text x="42.5" y="242.2">REF: Reference Dimension, usually without tolerance, for information purposes only.</text>
<text x="100.3" y="251.7">Microchip Technology Drawing C04-21148-BJB Rev A Sheet 2 of 2</text>
<text x="26.6" y="261.3">© 2022 Microchip Technology Inc.</text>
</g>
</svg>
